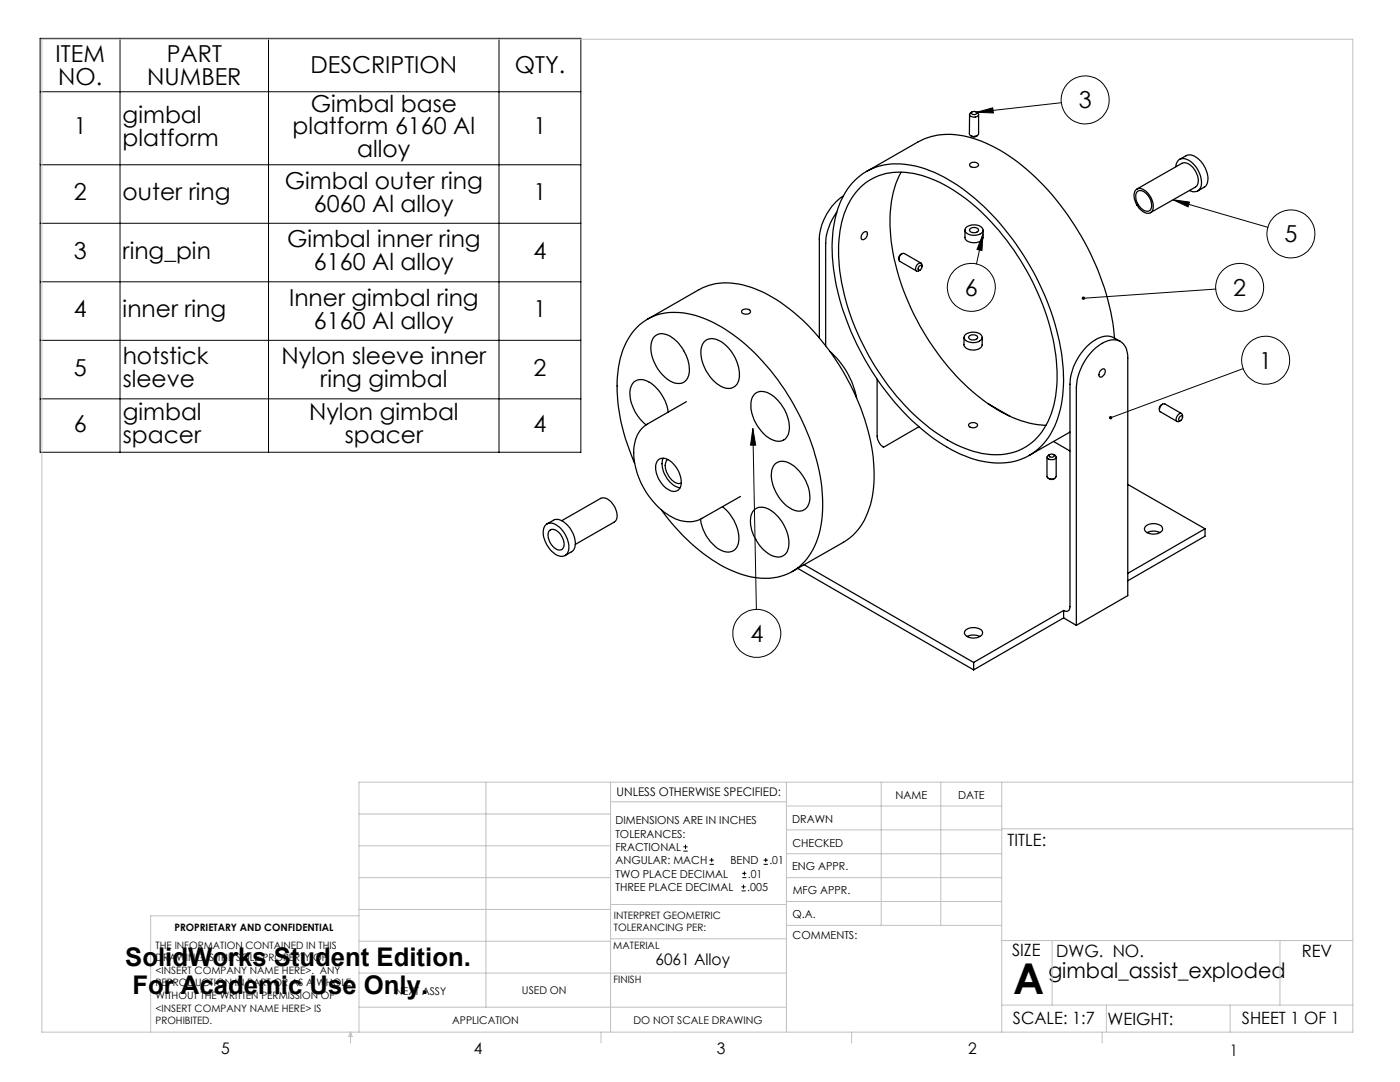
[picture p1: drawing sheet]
<svg xmlns="http://www.w3.org/2000/svg" width="279mm" height="216mm" viewBox="0 0 279 216" stroke-linecap="round" stroke-linejoin="round" font-family="sans-serif">
<g fill="none" stroke="#000" stroke-width=".2">
<path d="M8 7.7h107.9v82.5h-107.9zM8 18.3h107.9M24 7.7v82.5M53.6 7.7v82.5M99.6 7.7v82.5M8 32.9h107.9M194.9 22.4l3.2-.9 .2 1zM211.8 20.5l-16.9 1.9M234.1 39.9l3.3 .4-.3 1zM234.1 39.9l18.9 5.5M8 44.6h107.9M8 56.2h107.9"/>
<path d="M196.2 46.7l-.2 3.3-1-.2zM196.2 46.7l-1.3 6M242.6 57.7l-26.4 1.8M8 67.9h107.9M8 79.6h107.9M248.1 73.6l-26.4 9.8M150.2 85.5l.6 3.3h-1zM150.2 85.5l.8 36.1M136.4 169.8h.8M136.4 169h.8M136.8 168.6v.8M141.6 172.5h.9"/>
<path d="M141.6 171.6h.9M142 171.2v.8M148 177.8h.8M148 177h.8M148.1 175.1h.8M148.1 174.3h.8M148.4 176.5v.8M148.6 173.9v.8M152.4 172.5h.8M152.4 171.6h.8M152.8 171.2v.8"/>
<circle cx="216.6" cy="19.9" r="4.8"/>
<circle cx="193.8" cy="57.3" r="4.8"/>
<circle cx="247.4" cy="57.3" r="4.8"/>
<circle cx="257.6" cy="46.7" r="4.8"/>
<circle cx="252.6" cy="71.9" r="4.8"/>
<circle cx="151" cy="126.4" r="4.8"/>
</g>
<g fill="none" stroke="#c0c0c0" stroke-width=".2">
<path d="M8.4 7.8h261.6v198.2h-261.6zM97 156.1v44.9M121.8 156.1v49.9M121.8 160h35.2M157 156.1v49.9M175.9 156.1v28.5M187.7 156.1v28.5M199.9 156.1v49.9M270 156.1h-198.4v49.9M71.6 175.1h50.2M71.6 168.8h50.2M71.6 162.4h50.2"/>
<path d="M157 170.4h42.9M157 165.6h42.9M157 160.8h42.9M157 175.1h42.9M157 179.9h42.9M199.9 165.4h70.1M71.6 194.2h85.4M71.6 187.8h50.2M71.6 181.5h50.2M71.6 182.7h-41.5v23.3M121.8 187.3h35.2M121.8 180.5h35.2"/>
<path d="M157 184.6h42.9M199.9 187.7h70.1M210 187.7v12.9M255.4 187.7v12.9M70 206v2.1M70 206l.3 .8h-.7zM71.6 201h85.4M119.9 206v2.1M170 206v2.1M199.9 200.6h70.1M220 206v2.1M220.8 200.6v5.4"/>
<path d="M245.5 200.6v5.4"/>
</g>
<path d="M196.2 46.7l-.2 3.3-1-.2zM194.9 22.4l3.2-.9 .2 1zM234.1 39.9l3.3 .4-.3 1zM221.4 83.1l-.1 .4 .4-.1-.4 .1a.34 .34 0 0 0 .5 .1 .34 .34 0 0 0 .1-.4 .34 .34 0 0 0-.5-.1zM216 59.2l-.1 .3h.3h-.3a.34 .34 0 0 0 .4 .3 .34 .34 0 0 0 .2-.4 .34 .34 0 0 0-.5-.2zM150.2 85.5l.6 3.3h-1z" fill="#000"/>
<g fill="none" stroke="#000" stroke-width=".25">
<path d="M168.3 39.1a11.2 11.2 0 0 0-4.8 8.7v19.6M170.5 36.1a12.2 12.2 0 0 1 11.6-3.1 31 31 0 0 1 15.1 9.1 52.7 52.7 0 0 1 14.9 30.5 22.2 22.2 0 0 1-2.8 14.6 12 12 0 0 1-13.1 4.9 30.6 30.6 0 0 1-14.3-8.2 53.6 53.6 0 0 1-15.6-30.3 24 24 0 0 1 2.3-15.1zM171.8 37.3a11.7 11.7 0 0 1 11.4-2.5 30.8 30.8 0 0 1 14.6 9.5 49.9 49.9 0 0 1 13 27.7 21.1 21.1 0 0 1-2.8 14.1 11.3 11.3 0 0 1-12 4.4 29 29 0 0 1-13.8-8 50.3 50.3 0 0 1-14.7-29.4 21.1 21.1 0 0 1 2.8-14.1zM172.9 34.2l10.3-5.9a14.5 14.5 0 0 1 12.7-.1 39.6 39.6 0 0 1 16.4 13.7 51 51 0 0 1 10.1 25.6M179.8 34.4a21.8 21.8 0 0 0-2 12.8 49.3 49.3 0 0 0 18.9 33 22.4 22.4 0 0 0 12 4.7M193.5 22.9v3.8a1.06 1.06 0 0 0 1.8 0v-3.8M193.6 32.6a1.01 1.01 0 0 1 1.7 .3 1.11 1.11 0 0 1-1.8 0zM193.7 27.1a1.04 1.04 0 0 0 1.3 0M193.9 22.4a.57 .57 0 0 1 .6-.2 .57 .57 0 0 1 .4 .5 .7 .7 0 0 1-1-.2zM194 22.3l-.3 .2a.45 .45 0 0 0-.2 .5 .45 .45 0 0 0 .5 .3 .93 .93 0 0 0 1.3-.5l-.5-.5M226.8 37.8a1.84 1.84 0 0 1 2.4 .8 3.2 3.2 0 0 1 .7 3.6 1.54 1.54 0 0 1-2.3-.4 3.8 3.8 0 0 1-1.1-3.6zM226.9 38.3a1.23 1.23 0 0 1 1.8 .3 3 3 0 0 1 .9 3.2 1.38 1.38 0 0 1-2.1-.5 2.71 2.71 0 0 1-.6-3z"/>
<path d="M226.9 37.7l9-5.1a2.33 2.33 0 0 1 2.6 1.5 2.61 2.61 0 0 1 .2 3.1l-9.1 5.2M234.7 33.3a1.53 1.53 0 0 1 .8-1.6 1.53 1.53 0 0 1 1.7 .3 5.3 5.3 0 0 1 2.5 5.3 1.47 1.47 0 0 1-2.3 .7M235.4 31.8l1.3-.7a2.32 2.32 0 0 1 2.7 .8 4.9 4.9 0 0 1 1.4 4.9l-.3 .4-1.5 .9M167 42.4a11.4 11.4 0 0 0-2.2 6.1v20.5M172.3 46.4a.46 .46 0 0 1 .8 .1 1.11 1.11 0 0 1-1.1 1.3 1.05 1.05 0 0 1 .3-1.4zM179.4 51.8l.1 .3 3.4 2M179.4 51.8a1.03 1.03 0 0 1 1.1-1.2l3.3 1.9M180 50.6l-.5 .4-.1 .8M183.4 53.2l.1-.1a.32 .32 0 0 1 .5-.1 .32 .32 0 0 1-.1 .5l-.1 .2a.33 .33 0 0 1-.5 .2 .33 .33 0 0 1 0-.5zM184 53.2v-.3a.45 .45 0 0 0-.4-.5 .45 .45 0 0 0-.5 .3 .92 .92 0 0 0-.1 1.4l.6-.2M192.6 45.9v1.5a1.65 1.65 0 0 0 2 1 1.49 1.49 0 0 0 1.6-1v-1.5M192.8 45.4a2.41 2.41 0 0 1 3.3 .3 .97 .97 0 0 1-.9 1.1 2.19 2.19 0 0 1-2.6-.7z"/>
<path d="M193.6 45.6a1.12 1.12 0 0 1 1.7 .3 1.08 1.08 0 0 1-1.8 0zM129.3 63.7l10.2-5.9a12.7 12.7 0 0 1 11.3-.1 35.9 35.9 0 0 1 15.4 13.2 44.1 44.1 0 0 1 8.2 23.4 16.9 16.9 0 0 1-3.6 11.9l-1 1-1.5 1-10.2 5.9M130.6 67.2a2.89 2.89 0 0 1 3.9 .5 8 8 0 0 1 2.9 7.2 2.25 2.25 0 0 1-3.6 1.2 8.1 8.1 0 0 1-3.8-7.7zM140.6 68.1a2.54 2.54 0 0 1 3.2 0 8 8 0 0 1 3.6 7.9 2.28 2.28 0 0 1-3.6 1 8.1 8.1 0 0 1-3.8-7.7zM148.2 61.8a1.03 1.03 0 0 1 1.6 .4 1.08 1.08 0 0 1-1.8 0zM150.6 78.6a3 3 0 0 1 4 .6 8 8 0 0 1 2.8 7.3 2.19 2.19 0 0 1-3.3 1.2 8 8 0 0 1-4.1-7.9zM165.6 70.1a16.7 16.7 0 0 1 5.4 9.3M175 75.7v11.3a2.99 2.99 0 0 0 1.3 2.3l7.1-4.1M192.4 67.3v1.5a2.1 2.1 0 0 0 2.9 .9l.4-.3 .3-.5v-1.6M192.7 66.8a2.41 2.41 0 0 1 3.3 .3 1.29 1.29 0 0 1-1.6 1.3 1.67 1.67 0 0 1-2-1.1zM193.4 67.1a1.12 1.12 0 0 1 1.7 .2 1.06 1.06 0 0 1-1.8 0zM218.2 69.9a5.7 5.7 0 0 1 4.7-2 3.2 3.2 0 0 1 2.2 3.6v47.4l-10.3 5.9v-47.4a11.8 11.8 0 0 1 3.4-7.5z"/>
<path d="M219.7 73.9a.5 .5 0 0 1 .7-.2 .5 .5 0 0 1 .1 .7 .82 .82 0 0 1-1.1 .7l-.1-.5zM223.6 68.1a5 5 0 0 0-2.4-1 7.5 7.5 0 0 0-5.8 3.9 11.1 11.1 0 0 0-1.9 5.7v44.4a.78 .78 0 0 1-.3 .8 .78 .78 0 0 1-.9-.1M126.6 92.4a36 36 0 0 1-3.2-19.2 13.1 13.1 0 0 1 5.9-9.6 13.5 13.5 0 0 1 12.1 .3 38.9 38.9 0 0 1 16.5 15.9 42.3 42.3 0 0 1 6.3 21.4 15.9 15.9 0 0 1-4.2 11.4 11.2 11.2 0 0 1-11.1 2.3 30.4 30.4 0 0 1-14.2-9.7l-2.7-3.5M131.3 91.9a1.91 1.91 0 0 1 2.6 .2 5.1 5.1 0 0 1 1.8 5.2 1.56 1.56 0 0 1-2.4 .3 5.1 5.1 0 0 1-2.3-5.3zM132.4 91.4a5 5 0 0 0 2.8 5.8l.5 .1M133.3 91.7a2.2 2.2 0 0 0-.1 2.8 2.88 2.88 0 0 0 2.6 1.9h.2M133.3 82.2a8.2 8.2 0 0 0-4.5-6.3 2.21 2.21 0 0 0-3.1 2.1 8.4 8.4 0 0 0 3.3 6.8M137 80.2l-7.7 4.4a6.6 6.6 0 0 0-2.8 6.7 15.7 15.7 0 0 0 8.2 12.2 6 6 0 0 0 5.4-.1l7.7-4.3M154.7 92.5a2.8 2.8 0 0 1 3.7 .4 8.1 8.1 0 0 1 3.1 7.3 2.21 2.21 0 0 1-3.3 1.5 8.1 8.1 0 0 1-4.1-8zM193.4 84.6a1.02 1.02 0 0 1 1.7 .3 1.1 1.1 0 0 1-1.8 0zM197.2 80.5l4.3 2.5M209 91.2v3.9a1.06 1.06 0 0 0 1.8 0v-3.9"/>
<path d="M209.2 95.4l.3 .2M209.4 90.7a.57 .57 0 0 1 1 .4 .58 .58 0 0 1-.6 .2 .58 .58 0 0 1-.4-.5zM209.5 90.7l-.3 .1a.45 .45 0 0 0-.2 .6 .45 .45 0 0 0 .5 .3 .92 .92 0 0 0 1.3-.6l-.5-.4M209.5 95.6h.1M210.3 88.1l3.2 1.9M210.5 95.5l-.5 .2-.5-.1M213.5 86.2l-8.1 4.7M225.1 96.7l15.4 8.8M232 80.6a.99 .99 0 0 0-.6 1.2M235.6 83h.1a.42 .42 0 0 1 .3 .4 .42 .42 0 0 1-.2 .4 .3 .3 0 0 1-.5 .1 .3 .3 0 0 1 0-.5zM235.8 82.5l-3.3-1.9a1.02 1.02 0 0 0-.9 1.6l3.3 1.9M236 83.3v-.4a.45 .45 0 0 0-.4-.4 .45 .45 0 0 0-.5 .3 .88 .88 0 0 0-.1 1.3l.6-.2"/>
<path d="M108.9 104.7a2 2 0 0 1 2.7 .5 5 5 0 0 1 1.7 5.1 1.6 1.6 0 0 1-2.5 .3 5.2 5.2 0 0 1-2.2-5.4zM109.2 104.5l1.3-.7a2.29 2.29 0 0 1 2.7 .9 4.7 4.7 0 0 1 1.3 4.9l-.3 .4-1.4 .8M109.6 105.9a1.64 1.64 0 0 1 2.4 .9 2.22 2.22 0 0 1 .1 2.8 2.18 2.18 0 0 1-2.5-1.6 2.02 2.02 0 0 1 0-2.1zM112.1 103.9l7.8-4.5a2.16 2.16 0 0 1 2.5 1.4 2.57 2.57 0 0 1 .2 3.3l-7.8 4.5M144.2 101.1a8.3 8.3 0 0 1 3.2 7.3 2.21 2.21 0 0 1-3.5 1.4 8.3 8.3 0 0 1-4.1-6.2M150.6 101.7a3.1 3.1 0 0 1 4 .7 7.7 7.7 0 0 1 2.6 7.3 2.17 2.17 0 0 1-3.3 1.1 8.1 8.1 0 0 1-4-8zM159.2 113.4l35.1 20.3M160.5 112.7l33.8 19.5M228.5 105.1a2.52 2.52 0 0 1 3.4 .1 1.1 1.1 0 0 1-1.3 1.3 1.78 1.78 0 0 1-2.2-1zM228.9 106.3a3.1 3.1 0 0 1 2.6 0M240.5 105.5l-15.4 8.9M240.5 105.5v1.5l-15.4 8.9"/>
<path d="M192.8 125.7a2.4 2.4 0 0 1 3.3 .4 1.38 1.38 0 0 1-1.7 1.2 1.61 1.61 0 0 1-1.9-1.1zM193 127a3.1 3.1 0 0 1 2.6 0M194.3 132.2v1.5M212.3 123.3l2.5 1.5M212.3 121.8v1.5M212.3 121.8l-18 10.4M212.3 123.3l-18 10.4"/>
</g>
<text font-size="8.5" x="202.2" y="198.3">A</text>
<g font-size="5.1">
<text x="25" y="192.7">SolidWorks Student Edition.</text>
<text x="26.4" y="198.3">For Academic Use Only.</text>
</g>
<g font-size="4.7">
<text x="11.1" y="12.4">ITEM</text>
<text x="11.6" y="16.9">NO.</text>
<text x="29.4" y="16.9">NUMBER</text>
<text x="33.3" y="12.4">PART</text>
<text x="62" y="14.6">DESCRIPTION</text>
<text x="102.7" y="14.6">QTY.</text>
<text x="62" y="22.3">Gimbal base</text>
<text x="215.3" y="21.6">3</text>
<text x="14.7" y="26.8">1</text>
<text x="24.5" y="24.5">gimbal</text>
<text x="24.5" y="29.1">platform</text>
<text x="58.4" y="26.8">platform 6160 Al</text>
<text x="106.5" y="26.8">1</text>
<text x="71.3" y="31.3">alloy</text>
<text x="14.7" y="39.9">2</text>
<text x="24.5" y="39.9">outer ring</text>
<text x="56.9" y="37.7">Gimbal outer ring</text>
<text x="106.5" y="39.9">1</text>
<text x="62.6" y="42.2">6060 Al alloy</text>
<text x="14.7" y="51.6">3</text>
<text x="24.5" y="51.6">ring_pin</text>
<text x="57.3" y="49.4">Gimbal inner ring</text>
<text x="62.6" y="53.9">6160 Al alloy</text>
<text x="106.5" y="51.6">4</text>
<text x="256.4" y="48.4">5</text>
<text x="192.6" y="59">6</text>
<text x="246.1" y="59">2</text>
<text x="14.7" y="63.3">4</text>
<text x="24.5" y="63.3">inner ring</text>
<text x="57.7" y="61">Inner gimbal ring</text>
<text x="62.6" y="65.6">6160 Al alloy</text>
<text x="106.5" y="63.3">1</text>
<text x="14.7" y="75">5</text>
<text x="24.5" y="72.7">hotstick</text>
<text x="24.5" y="77.2">sleeve</text>
<text x="56.2" y="72.7">Nylon sleeve inner</text>
<text x="63.9" y="77.2">ring gimbal</text>
<text x="106.5" y="75">2</text>
<text x="251.3" y="73.6">1</text>
<text x="24.5" y="83.9">gimbal</text>
<text x="61.7" y="83.9">Nylon gimbal</text>
<text x="14.7" y="86.1">6</text>
<text x="24.5" y="88.4">spacer</text>
<text x="68.8" y="88.4">spacer</text>
<text x="106.5" y="86.1">4</text>
<text x="149.8" y="128.1">4</text>
</g>
<text font-size="4.2" x="209.2" y="195.2">gimbal_assist_exploded</text>
<g font-size="3.4">
<text x="201.1" y="168.8">TITLE:</text>
<text x="202" y="190.8">SIZE</text>
<text x="210.8" y="190.9">DWG. NO.</text>
<text x="259.8" y="191">REV</text>
<text x="202.1" y="204.4">SCALE: 1:7</text>
<text x="221" y="204.5">WEIGHT:</text>
<text x="247.8" y="204.4">SHEET 1 OF 1</text>
</g>
<g font-size="3.2">
<text x="130.8" y="192.5">6061 Alloy</text>
<text x="44.2" y="210.4">5</text>
<text x="94.6" y="210.3">4</text>
<text x="143.1" y="210.4">3</text>
<text x="193.2" y="210.3">2</text>
<text x="245.4" y="210.6">1</text>
</g>
<text font-size="2.4" x="123.1" y="158.9">UNLESS OTHERWISE SPECIFIED:</text>
<g font-size="2.2">
<text x="178.7" y="159.4">NAME</text>
<text x="191.2" y="159.4">DATE</text>
<text x="122.8" y="164.5">DIMENSIONS ARE IN INCHES</text>
<text x="122.8" y="167.1">TOLERANCES:</text>
<text x="158.1" y="164.2">DRAWN</text>
<text x="122.8" y="169.8">FRACTIONAL</text>
<text x="122.8" y="172.5">ANGULAR: MACH</text>
<text x="145.8" y="172.5">BEND</text>
<text x="153.5" y="172.5">.01</text>
<text x="158.1" y="173.7">ENG APPR.</text>
<text x="158.2" y="169.1">CHECKED</text>
<text x="122.8" y="177.8">THREE PLACE DECIMAL</text>
<text x="122.8" y="175.1">TWO PLACE DECIMAL</text>
<text x="149.1" y="177.8">.005</text>
<text x="149.3" y="175.1">.01</text>
<text x="158.2" y="178.4">MFG APPR.</text>
<text x="158.2" y="183.2">Q.A.</text>
<text x="158.2" y="187.4">COMMENTS:</text>
</g>
<g font-size="2.1">
<text x="78.8" y="198.5">NEXT ASSY</text>
<text x="104.2" y="198.4">USED ON</text>
<text x="90.2" y="204.3">APPLICATION</text>
<text x="126.4" y="204.3">DO NOT SCALE DRAWING</text>
</g>
<g font-size="2">
<text x="34.8" y="185.7">PROPRIETARY AND CONFIDENTIAL</text>
<text x="122.5" y="183.3">INTERPRET GEOMETRIC</text>
<text x="122.5" y="185.9">TOLERANCING PER:</text>
<text x="31.1" y="189.3">THE INFORMATION CONTAINED IN THIS</text>
<text x="31.1" y="191.8">DRAWING IS THE SOLE PROPERTY OF</text>
<text x="122.4" y="189.4">MATERIAL</text>
<text x="31.1" y="194.3">&lt;INSERT COMPANY NAME HERE&gt;. ANY</text>
<text x="31.1" y="196.8">REPRODUCTION IN PART OR AS A WHOLE</text>
<text x="122.4" y="196.2">FINISH</text>
<text x="31.1" y="199.4">WITHOUT THE WRITTEN PERMISSION OF</text>
<text x="31.1" y="201.9">&lt;INSERT COMPANY NAME HERE&gt; IS</text>
<text x="31.1" y="204.4">PROHIBITED.</text>
</g>
</svg>
